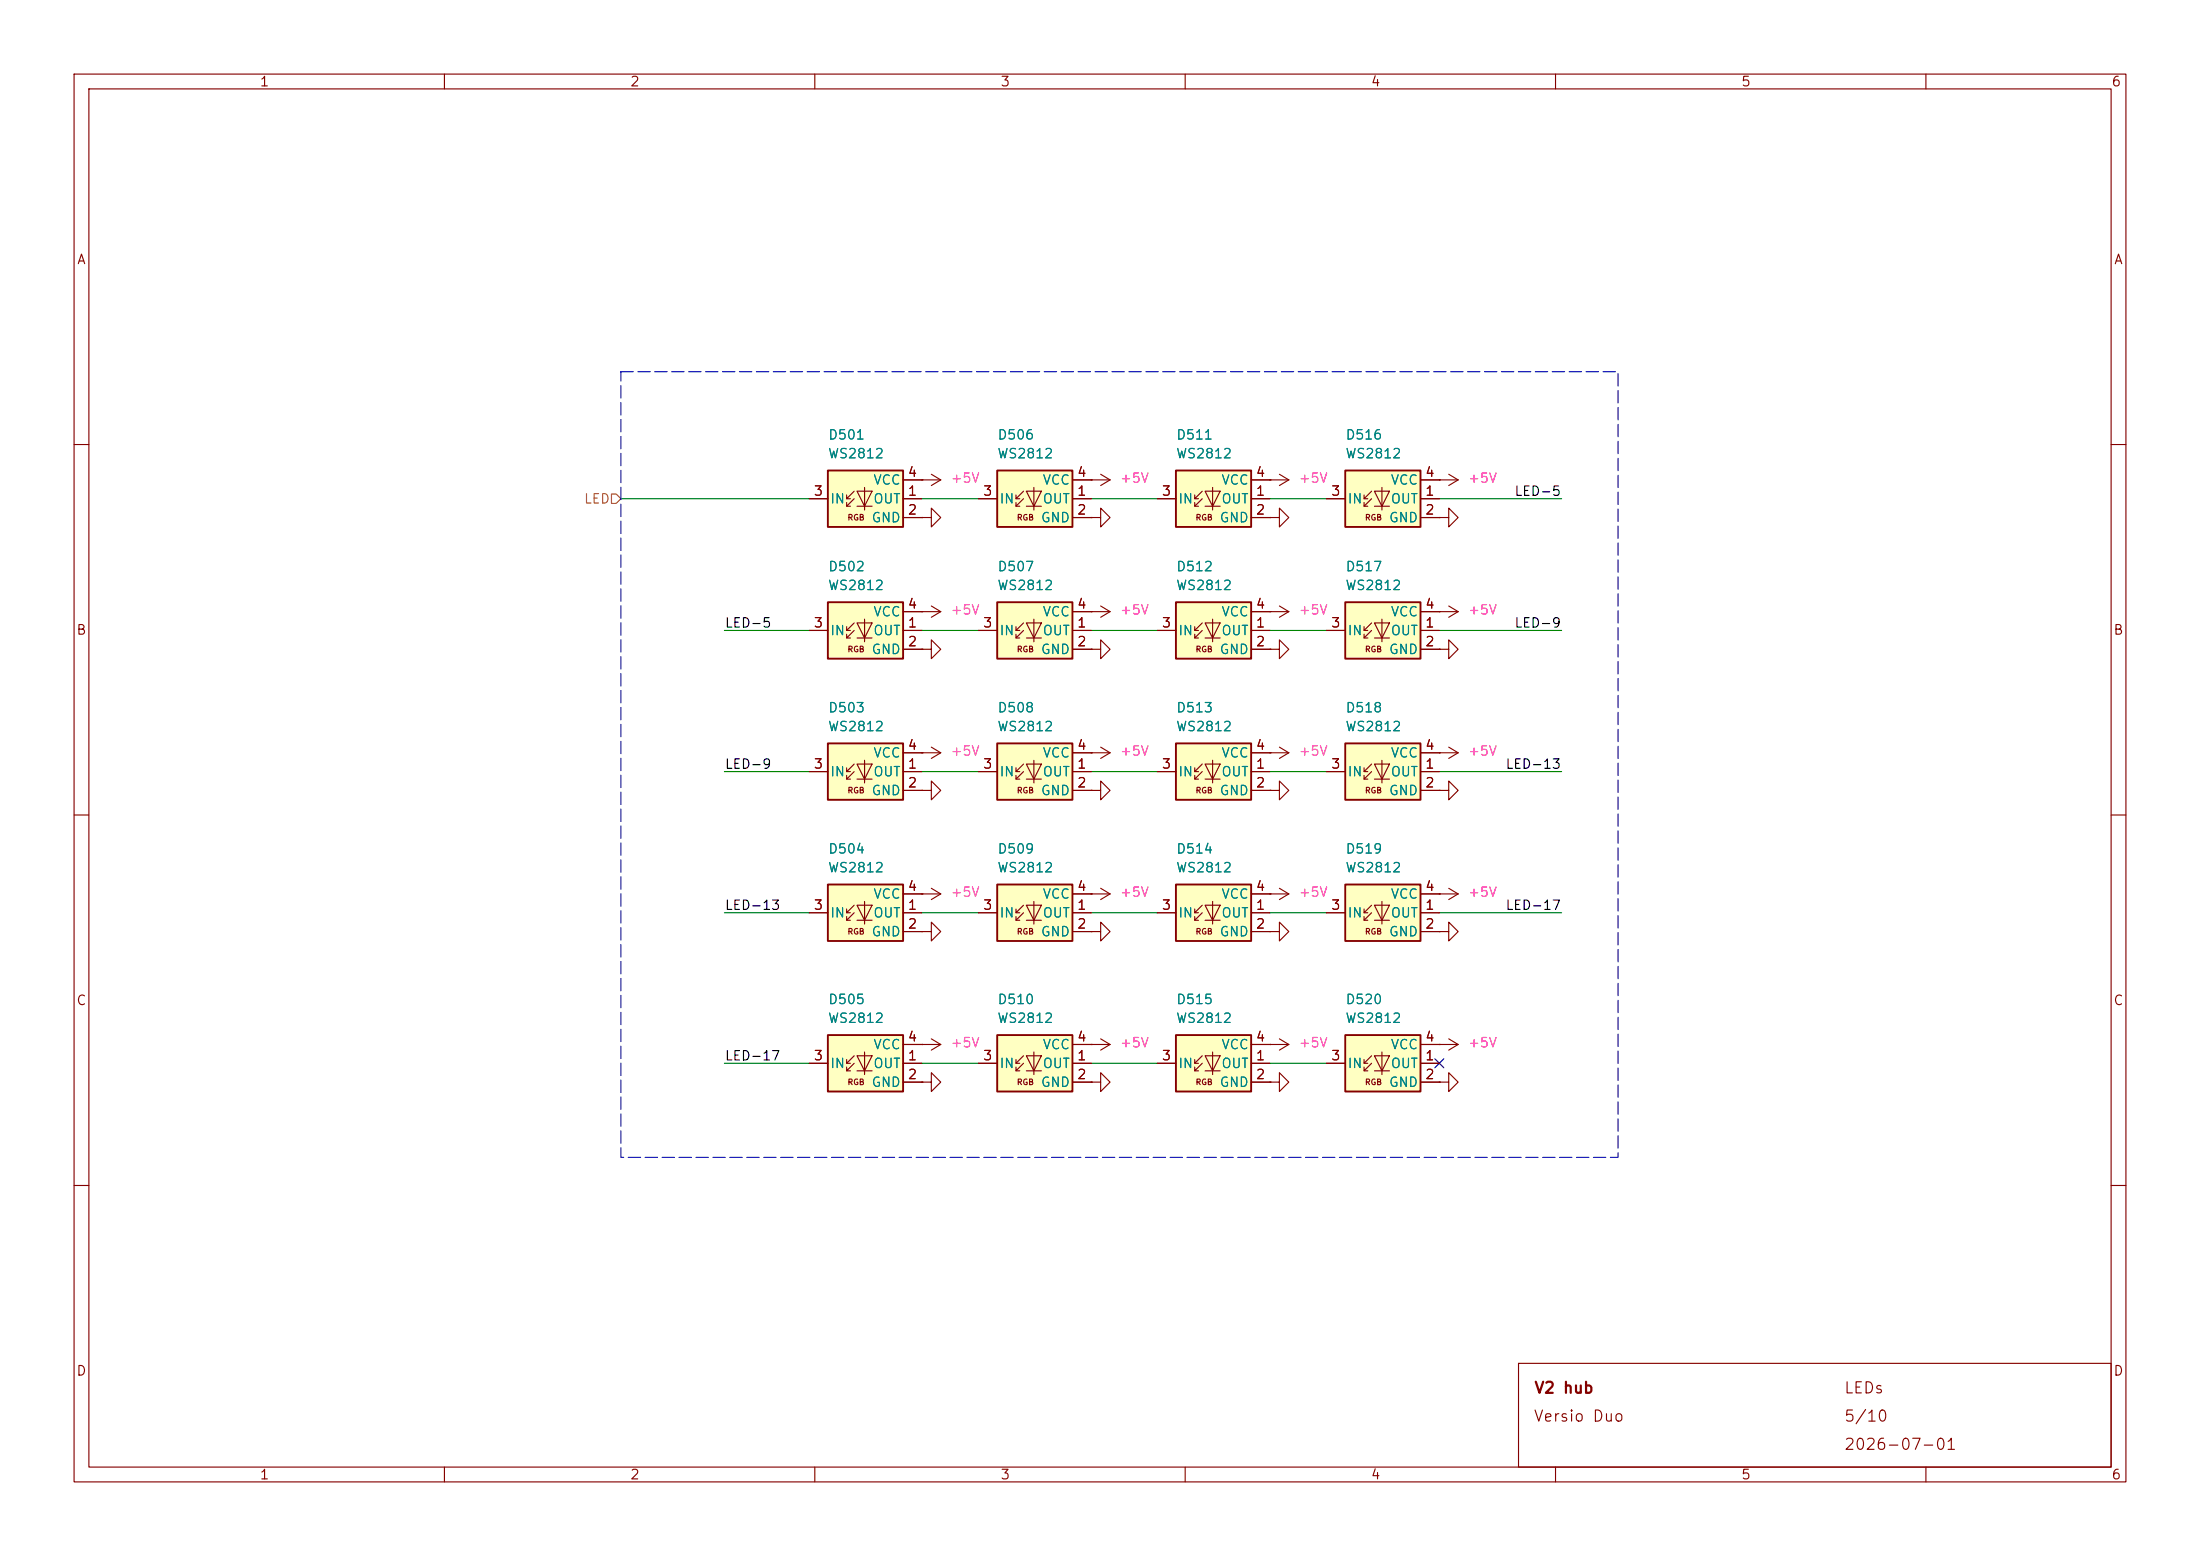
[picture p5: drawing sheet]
<svg xmlns="http://www.w3.org/2000/svg" width="297mm" height="210mm" viewBox="0 0 297 210" stroke-linecap="round" stroke-linejoin="round" font-family="sans-serif">
<g fill="none" stroke="#840000" stroke-width=".15">
<path d="M10 10h277v190h-277zM12 12h273v186h-273zM60 10v2M110 10v2M160 10v2M210 10v2M260 10v2M10 60h2M285 60h2M171.4 87.6h1.3v-1.2l1.3 1.2-1.3 1.3v-1.3M171.4 87.6h.1M10 110h2"/>
<path d="M285 110h2M10 160h2M285 160h2M60 198v2M110 198v2M160 198v2M205 184h80v14h-80zM210 198v2M260 198v2"/>
</g>
<path d="M134.6 81.3h10.2v7.6h-10.2z" fill="#ffffc2"/>
<path d="M134.6 81.3h10.2v7.6h-10.2z" fill="none" stroke="#840000" stroke-width=".25"/>
<g fill="none" stroke="#840000" stroke-width=".15">
<path d="M171.4 64.8h.1M171.4 64.8h2.6M172.7 64l1.3 .8M174 64.8l-1.3 .7M132.1 85.1h2.5M137.2 85.1h.5M137.2 86.1h.5M138.2 84.1l-1 1v-.5M138.2 85.1l-1 1v-.5M138.6 84.1h2l-1 2zM138.6 86.1h2M139.6 83.6v3"/>
<path d="M144.8 85.1h2.5M144.8 87.6h2.5M144.8 82.6h2.5M194.3 125.7h1.3v-1.2l1.2 1.2-1.2 1.3v-1.3M194.3 125.7h.1M194.3 141h.1M194.3 141h2.5M195.6 140.2l1.2 .8M196.8 141l-1.2 .7"/>
</g>
<path d="M158.7 63.5h10.2v7.6h-10.2z" fill="#ffffc2"/>
<path d="M158.7 63.5h10.2v7.6h-10.2z" fill="none" stroke="#840000" stroke-width=".25"/>
<g fill="none" stroke="#840000" stroke-width=".15">
<path d="M124.5 64.8h.1M124.5 64.8h2.5M125.7 64l1.3 .8M127 64.8l-1.3 .7M156.2 67.3h2.5M161.3 67.3h.5M161.3 68.3h.5M162.3 66.3l-1 1v-.5M162.3 67.3l-1 1v-.5M162.7 66.3h2l-1 2zM162.7 68.3h2M163.7 65.8v3"/>
<path d="M168.9 67.3h2.5M168.9 69.9h2.5M168.9 64.8h2.5M172.7 119.9l1.3 .8M171.4 125.7h1.3v-1.2l1.3 1.2-1.3 1.3v-1.3M171.4 125.7h.1M171.4 120.7h.1M171.4 120.7h2.6M174 120.7l-1.3 .7M171.4 141h.1M171.4 141h2.6M172.7 140.2l1.3 .8"/>
<path d="M174 141l-1.3 .7"/>
</g>
<path d="M158.7 119.4h10.2v7.6h-10.2z" fill="#ffffc2"/>
<path d="M158.7 119.4h10.2v7.6h-10.2z" fill="none" stroke="#840000" stroke-width=".25"/>
<g fill="none" stroke="#840000" stroke-width=".15">
<path d="M171.4 69.9h1.3v-1.3l1.3 1.3-1.3 1.2v-1.2M171.4 69.9h.1M156.2 123.2h2.5M161.3 123.2h.5M161.3 124.2h.5M162.3 122.2l-1 1v-.5M162.3 123.2l-1 1v-.5M162.7 122.2h2l-1 2zM162.7 124.2h2M163.7 121.7v3M168.9 123.2h2.5M168.9 125.7h2.5"/>
<path d="M168.9 120.7h2.5"/>
</g>
<path d="M158.7 81.3h10.2v7.6h-10.2z" fill="#ffffc2"/>
<path d="M158.7 81.3h10.2v7.6h-10.2z" fill="none" stroke="#840000" stroke-width=".25"/>
<g fill="none" stroke="#840000" stroke-width=".15">
<path d="M147.3 64.8h.1M147.3 64.8h2.6M148.6 64l1.3 .8M149.9 64.8l-1.3 .7M147.3 87.6h1.3v-1.2l1.3 1.2-1.3 1.3v-1.3M147.3 87.6h.1M156.2 85.1h2.5M161.3 85.1h.5M161.3 86.1h.5M162.3 84.1l-1 1v-.5M162.3 85.1l-1 1v-.5M162.7 84.1h2l-1 2z"/>
<path d="M162.7 86.1h2M163.7 83.6v3M168.9 85.1h2.5M168.9 87.6h2.5M168.9 82.6h2.5"/>
</g>
<path d="M134.6 63.5h10.2v7.6h-10.2z" fill="#ffffc2"/>
<path d="M134.6 63.5h10.2v7.6h-10.2z" fill="none" stroke="#840000" stroke-width=".25"/>
<path d="M132.1 67.3h2.5M137.2 67.3h.5M137.2 68.3h.5M138.2 66.3l-1 1v-.5M138.2 67.3l-1 1v-.5M138.6 66.3h2l-1 2zM138.6 68.3h2M139.6 65.8v3M144.8 67.3h2.5M144.8 69.9h2.5M144.8 64.8h2.5" fill="none" stroke="#840000" stroke-width=".15"/>
<path d="M111.8 63.5h10.1v7.6h-10.1z" fill="#ffffc2"/>
<path d="M111.8 63.5h10.1v7.6h-10.1z" fill="none" stroke="#840000" stroke-width=".25"/>
<g fill="none" stroke="#840000" stroke-width=".15">
<path d="M109.2 67.3h2.6M114.3 67.3h.5M114.3 68.3h.5M115.3 66.3l-1 1v-.5M115.3 67.3l-1 1v-.5M115.7 66.3h2l-1 2zM115.7 68.3h2M116.7 65.8v3M121.9 67.3h2.6M121.9 69.9h2.6M121.9 64.8h2.6M171.4 106.7h1.3v-1.3l1.3 1.3-1.3 1.3v-1.3"/>
<path d="M171.4 106.7h.1M171.4 101.6h.1M171.4 101.6h2.6M172.7 100.8l1.3 .8M174 101.6l-1.3 .8"/>
</g>
<path d="M158.7 100.3h10.2v7.7h-10.2z" fill="#ffffc2"/>
<path d="M158.7 100.3h10.2v7.7h-10.2z" fill="none" stroke="#840000" stroke-width=".25"/>
<g fill="none" stroke="#840000" stroke-width=".15">
<path d="M156.2 104.1h2.5M161.3 104.1h.5M161.3 105.2h.5M162.3 103.1l-1 1v-.5M162.3 104.1l-1 1.1v-.6M162.7 103.1h2l-1 2.1zM162.7 105.2h2M163.7 102.6v3.1M168.9 104.1h2.5M168.9 106.7h2.5M168.9 101.6h2.5M194.3 106.7h1.3v-1.3l1.2 1.3-1.2 1.3v-1.3"/>
<path d="M194.3 106.7h.1M194.3 101.6h.1M194.3 101.6h2.5M195.6 119.9l1.2 .8M195.6 100.8l1.2 .8M196.8 101.6l-1.2 .8M194.3 120.7h.1M194.3 120.7h2.5M196.8 120.7l-1.2 .7"/>
</g>
<path d="M181.6 100.3h10.2v7.7h-10.2z" fill="#ffffc2"/>
<path d="M181.6 100.3h10.2v7.7h-10.2z" fill="none" stroke="#840000" stroke-width=".25"/>
<path d="M179.1 104.1h2.5M184.1 104.1h.6M184.1 105.2h.6M185.2 103.1l-1.1 1v-.5M185.2 104.1l-1.1 1.1v-.6M185.5 103.1h2.1l-1 2.1zM185.5 105.2h2.1M186.6 102.6v3.1M191.8 104.1h2.5M191.8 106.7h2.5M191.8 101.6h2.5" fill="none" stroke="#840000" stroke-width=".15"/>
<path d="M181.6 119.4h10.2v7.6h-10.2z" fill="#ffffc2"/>
<path d="M181.6 119.4h10.2v7.6h-10.2z" fill="none" stroke="#840000" stroke-width=".25"/>
<path d="M179.1 123.2h2.5M184.1 123.2h.6M184.1 124.2h.6M185.2 122.2l-1.1 1v-.5M185.2 123.2l-1.1 1v-.5M185.5 122.2h2.1l-1 2zM185.5 124.2h2.1M186.6 121.7v3M191.8 123.2h2.5M191.8 125.7h2.5M191.8 120.7h2.5" fill="none" stroke="#840000" stroke-width=".15"/>
<path d="M181.6 139.7h10.2v7.6h-10.2z" fill="#ffffc2"/>
<path d="M181.6 139.7h10.2v7.6h-10.2z" fill="none" stroke="#840000" stroke-width=".25"/>
<g fill="none" stroke="#840000" stroke-width=".15">
<path d="M147.3 106.7h1.3v-1.3l1.3 1.3-1.3 1.3v-1.3M147.3 106.7h.1M147.3 125.7h1.3v-1.2l1.3 1.2-1.3 1.3v-1.3M147.3 125.7h.1M171.4 146.1h1.3v-1.3l1.3 1.3-1.3 1.2v-1.2M171.4 146.1h.1M179.1 143.5h2.5M184.1 143.5h.6M184.1 144.5h.6M185.2 142.5l-1.1 1v-.5M185.2 143.5l-1.1 1v-.5M185.5 142.5h2.1l-1 2z"/>
<path d="M185.5 144.5h2.1M186.6 142v3M191.8 143.5h2.5M191.8 146.1h2.5M191.8 141h2.5"/>
</g>
<path d="M134.6 119.4h10.2v7.6h-10.2z" fill="#ffffc2"/>
<path d="M134.6 119.4h10.2v7.6h-10.2z" fill="none" stroke="#840000" stroke-width=".25"/>
<g fill="none" stroke="#840000" stroke-width=".15">
<path d="M147.3 69.9h1.3v-1.3l1.3 1.3-1.3 1.2v-1.2M147.3 69.9h.1M194.3 64.8h.1M194.3 64.8h2.5M195.6 64l1.2 .8M196.8 64.8l-1.2 .7M171.4 82.6h.1M171.4 82.6h2.6M172.7 81.8l1.3 .8M174 82.6l-1.3 .7M147.3 101.6h.1M147.3 101.6h2.6"/>
<path d="M148.6 100.8l1.3 .8M148.6 119.9l1.3 .8M149.9 101.6l-1.3 .8M132.1 123.2h2.5M137.2 123.2h.5M137.2 124.2h.5M138.2 122.2l-1 1v-.5M138.2 123.2l-1 1v-.5M138.6 122.2h2l-1 2zM138.6 124.2h2M139.6 121.7v3M144.8 123.2h2.5"/>
<path d="M144.8 125.7h2.5M144.8 120.7h5.1M147.3 120.7h.1M149.9 120.7l-1.3 .7M194.3 146.1h1.3v-1.3l1.2 1.3-1.2 1.2v-1.2M194.3 146.1h.1"/>
</g>
<path d="M158.7 139.7h10.2v7.6h-10.2z" fill="#ffffc2"/>
<path d="M158.7 139.7h10.2v7.6h-10.2z" fill="none" stroke="#840000" stroke-width=".25"/>
<path d="M156.2 143.5h2.5M161.3 143.5h.5M161.3 144.5h.5M162.3 142.5l-1 1v-.5M162.3 143.5l-1 1v-.5M162.7 142.5h2l-1 2zM162.7 144.5h2M163.7 142v3M168.9 143.5h2.5M168.9 146.1h2.5M168.9 141h2.5" fill="none" stroke="#840000" stroke-width=".15"/>
<path d="M181.6 81.3h10.2v7.6h-10.2z" fill="#ffffc2"/>
<path d="M181.6 81.3h10.2v7.6h-10.2z" fill="none" stroke="#840000" stroke-width=".25"/>
<g fill="none" stroke="#840000" stroke-width=".15">
<path d="M194.3 69.9h1.3v-1.3l1.2 1.3-1.2 1.2v-1.2M194.3 69.9h.1M147.3 82.6h.1M147.3 82.6h2.6M148.6 81.8l1.3 .8M149.9 82.6l-1.3 .7M179.1 85.1h2.5M184.1 85.1h.6M184.1 86.1h.6M185.2 84.1l-1.1 1v-.5M185.2 85.1l-1.1 1v-.5M185.5 84.1h2.1l-1 2z"/>
<path d="M185.5 86.1h2.1M186.6 83.6v3M191.8 85.1h2.5M191.8 87.6h2.5M191.8 82.6h5M194.3 82.6h.1M195.6 81.8l1.2 .8M196.8 82.6l-1.2 .7"/>
</g>
<path d="M111.8 139.7h10.1v7.6h-10.1z" fill="#ffffc2"/>
<path d="M111.8 139.7h10.1v7.6h-10.1z" fill="none" stroke="#840000" stroke-width=".25"/>
<g fill="none" stroke="#840000" stroke-width=".15">
<path d="M125.7 119.9l1.3 .8M124.5 125.7h1.2v-1.2l1.3 1.2-1.3 1.3v-1.3M124.5 125.7h.1M124.5 120.7h.1M124.5 120.7h2.5M127 120.7l-1.3 .7M109.2 143.5h2.6M114.3 143.5h.5M114.3 144.5h.5M115.3 142.5l-1 1v-.5M115.3 143.5l-1 1v-.5M115.7 142.5h2l-1 2z"/>
<path d="M115.7 144.5h2M116.7 142v3M121.9 143.5h2.6M121.9 146.1h2.6M121.9 141h2.6"/>
</g>
<path d="M111.8 119.4h10.1v7.6h-10.1z" fill="#ffffc2"/>
<path d="M111.8 119.4h10.1v7.6h-10.1z" fill="none" stroke="#840000" stroke-width=".25"/>
<path d="M109.2 123.2h2.6M114.3 123.2h.5M114.3 124.2h.5M115.3 122.2l-1 1v-.5M115.3 123.2l-1 1v-.5M115.7 122.2h2l-1 2zM115.7 124.2h2M116.7 121.7v3M121.9 123.2h2.6M121.9 125.7h2.6M121.9 120.7h2.6" fill="none" stroke="#840000" stroke-width=".15"/>
<path d="M111.8 81.3h10.1v7.6h-10.1z" fill="#ffffc2"/>
<path d="M111.8 81.3h10.1v7.6h-10.1z" fill="none" stroke="#840000" stroke-width=".25"/>
<path d="M109.2 85.1h2.6M114.3 85.1h.5M114.3 86.1h.5M115.3 84.1l-1 1v-.5M115.3 85.1l-1 1v-.5M115.7 84.1h2l-1 2zM115.7 86.1h2M116.7 83.6v3M121.9 85.1h2.6M121.9 87.6h2.6M121.9 82.6h2.6" fill="none" stroke="#840000" stroke-width=".15"/>
<path d="M181.6 63.5h10.2v7.6h-10.2z" fill="#ffffc2"/>
<path d="M181.6 63.5h10.2v7.6h-10.2z" fill="none" stroke="#840000" stroke-width=".25"/>
<g fill="none" stroke="#840000" stroke-width=".15">
<path d="M124.5 69.9h1.2v-1.3l1.3 1.3-1.3 1.2v-1.2M124.5 69.9h.1M179.1 67.3h2.5M184.1 67.3h.6M184.1 68.3h.6M185.2 66.3l-1.1 1v-.5M185.2 67.3l-1.1 1v-.5M185.5 66.3h2.1l-1 2zM185.5 68.3h2.1M186.6 65.8v3M191.8 67.3h2.5M191.8 69.9h2.5"/>
<path d="M191.8 64.8h2.5M124.5 82.6h.1M124.5 87.6h1.2v-1.2l1.3 1.2-1.3 1.3v-1.3M124.5 87.6h.1M124.5 82.6h2.5M125.7 81.8l1.3 .8M127 82.6l-1.3 .7M194.3 87.6h1.3v-1.2l1.2 1.2-1.2 1.3v-1.3M194.3 87.6h.1M124.5 141h.1M124.5 146.1h1.2v-1.3l1.3 1.3-1.3 1.2v-1.2M124.5 146.1h.1"/>
<path d="M124.5 141h2.5M125.7 140.2l1.3 .8M127 141l-1.3 .7M147.3 146.1h1.3v-1.3l1.3 1.3-1.3 1.2v-1.2M147.3 146.1h.1M147.3 141h.1M147.3 141h2.6M148.6 140.2l1.3 .8M149.9 141l-1.3 .7"/>
</g>
<path d="M134.6 139.7h10.2v7.6h-10.2z" fill="#ffffc2"/>
<path d="M134.6 139.7h10.2v7.6h-10.2z" fill="none" stroke="#840000" stroke-width=".25"/>
<path d="M132.1 143.5h2.5M137.2 143.5h.5M137.2 144.5h.5M138.2 142.5l-1 1v-.5M138.2 143.5l-1 1v-.5M138.6 142.5h2l-1 2zM138.6 144.5h2M139.6 142v3M144.8 143.5h2.5M144.8 146.1h2.5M144.8 141h2.5" fill="none" stroke="#840000" stroke-width=".15"/>
<path d="M111.8 100.3h10.1v7.7h-10.1z" fill="#ffffc2"/>
<path d="M111.8 100.3h10.1v7.7h-10.1z" fill="none" stroke="#840000" stroke-width=".25"/>
<g fill="none" stroke="#840000" stroke-width=".15">
<path d="M109.2 104.1h2.6M114.3 104.1h.5M114.3 105.2h.5M115.3 103.1l-1 1v-.5M115.3 104.1l-1 1.1v-.6M115.7 103.1h2l-1 2.1zM115.7 105.2h2M116.7 102.6v3.1M121.9 104.1h2.6M121.9 106.7h2.6M121.9 101.6h5.1M124.5 101.6h.1"/>
<path d="M124.5 106.7h1.2v-1.3l1.3 1.3-1.3 1.3v-1.3M124.5 106.7h.1M125.7 100.8l1.3 .8M127 101.6l-1.3 .8"/>
</g>
<path d="M134.6 100.3h10.2v7.7h-10.2z" fill="#ffffc2"/>
<path d="M134.6 100.3h10.2v7.7h-10.2z" fill="none" stroke="#840000" stroke-width=".25"/>
<g fill="none" stroke="#840000" stroke-width=".15">
<path d="M109.2 67.3h2.6M121.9 67.3h2.6M121.9 69.9h2.6M121.9 64.8h2.6M124.5 69.9h.1M124.5 64.8h.1M132.1 67.3h2.5M144.8 67.3h2.5M144.8 69.9h2.5M144.8 64.8h2.5M147.3 69.9h.1M147.3 64.8h.1"/>
<path d="M156.2 67.3h2.5M168.9 67.3h2.5M168.9 69.9h2.5M168.9 64.8h2.5M171.4 69.9h.1M171.4 64.8h.1M179.1 67.3h2.5M191.8 67.3h2.5M191.8 69.9h2.5M191.8 64.8h2.5M194.3 69.9h.1M194.3 64.8h.1"/>
<path d="M109.2 85.1h2.6M121.9 85.1h2.6M121.9 87.6h2.6M121.9 82.6h2.6M124.5 82.6h.1M124.5 87.6h.1M132.1 85.1h2.5M144.8 85.1h2.5M144.8 87.6h2.5M144.8 82.6h2.5M147.3 82.6h.1M147.3 87.6h.1"/>
<path d="M156.2 85.1h2.5M168.9 85.1h2.5M168.9 87.6h2.5M168.9 82.6h2.5M171.4 82.6h.1M171.4 87.6h.1M179.1 85.1h2.5M191.8 85.1h2.5M191.8 87.6h2.5M191.8 82.6h2.5M194.3 87.6h.1M194.3 82.6h.1"/>
<path d="M109.2 104.1h2.6M121.9 104.1h2.6M121.9 106.7h2.6M121.9 101.6h2.6M124.5 101.6h.1M124.5 106.7h.1M132.1 104.1h2.5M137.2 104.1h.5M137.2 105.2h.5M138.2 103.1l-1 1v-.5M138.2 104.1l-1 1.1v-.6M138.6 103.1h2l-1 2.1z"/>
<path d="M138.6 105.2h2M139.6 102.6v3.1M144.8 104.1h2.5M144.8 106.7h2.5M144.8 101.6h2.5M147.3 106.7h.1M147.3 101.6h.1M156.2 104.1h2.5M168.9 104.1h2.5M168.9 106.7h2.5M168.9 101.6h2.5M171.4 106.7h.1"/>
<path d="M171.4 101.6h.1M179.1 104.1h2.5M191.8 104.1h2.5M191.8 106.7h2.5M191.8 101.6h2.5M194.3 106.7h.1M194.3 101.6h.1M109.2 123.2h2.6M121.9 123.2h2.6M121.9 125.7h2.6M121.9 120.7h2.6M124.5 125.7h.1"/>
<path d="M124.5 120.7h.1M132.1 123.2h2.5M144.8 123.2h2.5M144.8 125.7h2.5M144.8 120.7h2.5M147.3 125.7h.1M147.3 120.7h.1M156.2 123.2h2.5M168.9 123.2h2.5M168.9 125.7h2.5M168.9 120.7h2.5M171.4 125.7h.1"/>
<path d="M171.4 120.7h.1M179.1 123.2h2.5M191.8 123.2h2.5M191.8 125.7h2.5M191.8 120.7h2.5M194.3 125.7h.1M194.3 120.7h.1M109.2 143.5h2.6M121.9 143.5h2.6M121.9 146.1h2.6M121.9 141h2.6M124.5 141h.1"/>
<path d="M124.5 146.1h.1M132.1 143.5h2.5M144.8 143.5h2.5M144.8 146.1h2.5M144.8 141h2.5M147.3 146.1h.1M147.3 141h.1M156.2 143.5h2.5M168.9 143.5h2.5M168.9 146.1h2.5M168.9 141h2.5M171.4 141h.1"/>
<path d="M171.4 146.1h.1M179.1 143.5h2.5M191.8 143.5h2.5M191.8 146.1h2.5M191.8 141h2.5M194.3 141h.1M194.3 146.1h.1"/>
</g>
<path d="M82.5 66.7h.7l.6 .6-.6 .6h-.7z" fill="none" stroke="#848400" stroke-width=".15"/>
<g fill="none" stroke="#008400" stroke-width=".15">
<path d="M83.8 67.3h25.4M124.5 67.3h7.6M147.3 67.3h8.9M171.4 67.3h7.7M194.3 67.3h16.5M97.8 85.1h11.4M124.5 85.1h7.6M147.3 85.1h8.9M171.4 85.1h7.7M194.3 85.1h16.5M97.8 104.1h11.4M124.5 104.1h7.6"/>
<path d="M147.3 104.1h8.9M171.4 104.1h7.7M194.3 104.1h16.5M97.8 123.2h11.4M124.5 123.2h7.6M147.3 123.2h8.9M171.4 123.2h7.7M194.3 123.2h16.5M97.8 143.5h11.4M124.5 143.5h7.6M147.3 143.5h8.9M171.4 143.5h7.7"/>
</g>
<path d="M193.7 142.9l1.2 1.2M194.9 142.9l-1.2 1.2" fill="none" stroke="#000084" stroke-width=".15"/>
<path d="M83.8 50.2h134.6v106h-134.6z" fill="none" stroke="#0000c2" stroke-width=".15" stroke-dasharray="1.7 .6"/>
<g font-size="1.5" fill="#840000">
<text x="207" y="188.4">V2 hub</text>
<text x="248.9" y="188.4">LEDs</text>
<text x="206.9" y="192.3">Versio Duo</text>
<text x="248.9" y="196.1">2026-07-01</text>
<text x="248.9" y="192.3">5/10</text>
</g>
<g font-size="1.3" fill="#840000">
<text x="35" y="12">1</text>
<text x="85" y="12">2</text>
<text x="135" y="12">3</text>
<text x="185" y="12">4</text>
<text x="235" y="12">5</text>
<text x="285" y="12">6</text>
<text x="10.3" y="36">A</text>
<text x="285.3" y="36">A</text>
<text x="122.5" y="64.7">4</text>
<text x="145.3" y="64.7">4</text>
<text x="169.4" y="64.7">4</text>
<text x="192.3" y="64.7">4</text>
<text x="109.8" y="67.2">3</text>
<text x="122.5" y="67.2">1</text>
<text x="122.5" y="69.8">2</text>
<text x="132.6" y="67.2">3</text>
<text x="145.3" y="67.2">1</text>
<text x="145.3" y="69.8">2</text>
<text x="156.7" y="67.2">3</text>
<text x="169.4" y="67.2">1</text>
<text x="169.4" y="69.8">2</text>
<text x="179.6" y="67.2">3</text>
<text x="192.3" y="67.2">1</text>
<text x="192.3" y="69.8">2</text>
<text x="122.5" y="82.5">4</text>
<text x="145.3" y="82.5">4</text>
<text x="169.4" y="82.5">4</text>
<text x="192.3" y="82.5">4</text>
<text x="10.2" y="86">B</text>
<text x="109.8" y="85">3</text>
<text x="122.5" y="85">1</text>
<text x="122.5" y="87.5">2</text>
<text x="132.6" y="85">3</text>
<text x="145.3" y="85">1</text>
<text x="145.3" y="87.5">2</text>
<text x="156.7" y="85">3</text>
<text x="169.4" y="85">1</text>
<text x="169.4" y="87.5">2</text>
<text x="179.6" y="85">3</text>
<text x="192.3" y="85">1</text>
<text x="192.3" y="87.5">2</text>
<text x="285.2" y="86">B</text>
<text x="122.5" y="101.5">4</text>
<text x="145.3" y="101.5">4</text>
<text x="169.4" y="101.5">4</text>
<text x="192.3" y="101.5">4</text>
<text x="109.8" y="104.1">3</text>
<text x="122.5" y="104.1">1</text>
<text x="122.5" y="106.6">2</text>
<text x="132.6" y="104.1">3</text>
<text x="145.3" y="104.1">1</text>
<text x="145.3" y="106.6">2</text>
<text x="156.7" y="104.1">3</text>
<text x="169.4" y="104.1">1</text>
<text x="169.4" y="106.6">2</text>
<text x="179.6" y="104.1">3</text>
<text x="192.3" y="104.1">1</text>
<text x="192.3" y="106.6">2</text>
<text x="109.8" y="123.1">3</text>
<text x="122.5" y="123.1">1</text>
<text x="122.5" y="125.6">2</text>
<text x="122.5" y="120.6">4</text>
<text x="132.6" y="123.1">3</text>
<text x="145.3" y="123.1">1</text>
<text x="145.3" y="125.6">2</text>
<text x="145.3" y="120.6">4</text>
<text x="156.7" y="123.1">3</text>
<text x="169.4" y="123.1">1</text>
<text x="169.4" y="125.6">2</text>
<text x="169.4" y="120.6">4</text>
<text x="179.6" y="123.1">3</text>
<text x="192.3" y="123.1">1</text>
<text x="192.3" y="125.6">2</text>
<text x="192.3" y="120.6">4</text>
<text x="10.2" y="136">C</text>
<text x="285.2" y="136">C</text>
<text x="109.8" y="143.4">3</text>
<text x="122.5" y="143.4">1</text>
<text x="122.5" y="140.9">4</text>
<text x="132.6" y="143.4">3</text>
<text x="145.3" y="143.4">1</text>
<text x="145.3" y="140.9">4</text>
<text x="156.7" y="143.4">3</text>
<text x="169.4" y="143.4">1</text>
<text x="169.4" y="140.9">4</text>
<text x="179.6" y="143.4">3</text>
<text x="192.3" y="143.4">1</text>
<text x="192.3" y="140.9">4</text>
<text x="122.5" y="146">2</text>
<text x="145.3" y="146">2</text>
<text x="169.4" y="146">2</text>
<text x="192.3" y="146">2</text>
<text x="10.2" y="186">D</text>
<text x="285.2" y="186">D</text>
<text x="35" y="200">1</text>
<text x="85" y="200">2</text>
<text x="135" y="200">3</text>
<text x="185" y="200">4</text>
<text x="235" y="200">5</text>
<text x="285" y="200">6</text>
</g>
<g font-size="1.3" fill="#008484">
<text x="111.7" y="59.6">D501</text>
<text x="134.6" y="59.6">D506</text>
<text x="158.7" y="59.6">D511</text>
<text x="181.6" y="59.6">D516</text>
<text x="111.7" y="62.2">WS2812</text>
<text x="117.8" y="65.7">VCC</text>
<text x="134.6" y="62.2">WS2812</text>
<text x="140.7" y="65.7">VCC</text>
<text x="158.7" y="62.2">WS2812</text>
<text x="164.8" y="65.7">VCC</text>
<text x="181.5" y="62.2">WS2812</text>
<text x="187.7" y="65.7">VCC</text>
<text x="112" y="68.3">IN</text>
<text x="117.6" y="70.8">GND</text>
<text x="117.8" y="68.3">OUT</text>
<text x="134.8" y="68.3">IN</text>
<text x="140.4" y="70.8">GND</text>
<text x="140.7" y="68.3">OUT</text>
<text x="159" y="68.3">IN</text>
<text x="164.6" y="70.8">GND</text>
<text x="164.8" y="68.3">OUT</text>
<text x="181.8" y="68.3">IN</text>
<text x="187.4" y="70.8">GND</text>
<text x="187.7" y="68.3">OUT</text>
<text x="111.7" y="77.4">D502</text>
<text x="134.6" y="77.4">D507</text>
<text x="158.7" y="77.4">D512</text>
<text x="181.6" y="77.4">D517</text>
<text x="111.7" y="80">WS2812</text>
<text x="117.8" y="83.5">VCC</text>
<text x="134.6" y="80">WS2812</text>
<text x="140.7" y="83.5">VCC</text>
<text x="158.7" y="80">WS2812</text>
<text x="164.8" y="83.5">VCC</text>
<text x="181.5" y="80">WS2812</text>
<text x="187.7" y="83.5">VCC</text>
<text x="112" y="86.1">IN</text>
<text x="117.6" y="88.6">GND</text>
<text x="117.8" y="86.1">OUT</text>
<text x="134.8" y="86.1">IN</text>
<text x="140.4" y="88.6">GND</text>
<text x="140.7" y="86.1">OUT</text>
<text x="159" y="86.1">IN</text>
<text x="164.6" y="88.6">GND</text>
<text x="164.8" y="86.1">OUT</text>
<text x="181.8" y="86.1">IN</text>
<text x="187.4" y="88.6">GND</text>
<text x="187.7" y="86.1">OUT</text>
<text x="111.7" y="99">WS2812</text>
<text x="111.7" y="96.5">D503</text>
<text x="134.6" y="99">WS2812</text>
<text x="134.6" y="96.5">D508</text>
<text x="158.7" y="99">WS2812</text>
<text x="158.7" y="96.5">D513</text>
<text x="181.5" y="99">WS2812</text>
<text x="181.6" y="96.5">D518</text>
<text x="112" y="105.1">IN</text>
<text x="117.6" y="107.6">GND</text>
<text x="117.8" y="105.1">OUT</text>
<text x="117.8" y="102.6">VCC</text>
<text x="134.8" y="105.1">IN</text>
<text x="140.4" y="107.6">GND</text>
<text x="140.7" y="105.1">OUT</text>
<text x="140.7" y="102.6">VCC</text>
<text x="159" y="105.1">IN</text>
<text x="164.6" y="107.6">GND</text>
<text x="164.8" y="105.1">OUT</text>
<text x="164.8" y="102.6">VCC</text>
<text x="181.8" y="105.1">IN</text>
<text x="187.4" y="107.6">GND</text>
<text x="187.7" y="105.1">OUT</text>
<text x="187.7" y="102.6">VCC</text>
<text x="111.7" y="118.1">WS2812</text>
<text x="111.7" y="115.5">D504</text>
<text x="134.6" y="118.1">WS2812</text>
<text x="134.6" y="115.5">D509</text>
<text x="158.7" y="118.1">WS2812</text>
<text x="158.7" y="115.5">D514</text>
<text x="181.5" y="118.1">WS2812</text>
<text x="181.6" y="115.5">D519</text>
<text x="112" y="124.2">IN</text>
<text x="117.8" y="124.2">OUT</text>
<text x="117.8" y="121.6">VCC</text>
<text x="134.8" y="124.2">IN</text>
<text x="140.7" y="124.2">OUT</text>
<text x="140.7" y="121.6">VCC</text>
<text x="159" y="124.2">IN</text>
<text x="164.8" y="124.2">OUT</text>
<text x="164.8" y="121.6">VCC</text>
<text x="181.8" y="124.2">IN</text>
<text x="187.7" y="124.2">OUT</text>
<text x="187.7" y="121.6">VCC</text>
<text x="117.6" y="126.7">GND</text>
<text x="140.4" y="126.7">GND</text>
<text x="164.6" y="126.7">GND</text>
<text x="187.4" y="126.7">GND</text>
<text x="111.7" y="135.8">D505</text>
<text x="134.6" y="135.8">D510</text>
<text x="158.7" y="135.8">D515</text>
<text x="181.6" y="135.8">D520</text>
<text x="111.7" y="138.4">WS2812</text>
<text x="117.8" y="141.9">VCC</text>
<text x="134.6" y="138.4">WS2812</text>
<text x="140.7" y="141.9">VCC</text>
<text x="158.7" y="138.4">WS2812</text>
<text x="164.8" y="141.9">VCC</text>
<text x="181.5" y="138.4">WS2812</text>
<text x="187.7" y="141.9">VCC</text>
<text x="112" y="144.5">IN</text>
<text x="117.6" y="147">GND</text>
<text x="117.8" y="144.5">OUT</text>
<text x="134.8" y="144.5">IN</text>
<text x="140.4" y="147">GND</text>
<text x="140.7" y="144.5">OUT</text>
<text x="159" y="144.5">IN</text>
<text x="164.6" y="147">GND</text>
<text x="164.8" y="144.5">OUT</text>
<text x="181.8" y="144.5">IN</text>
<text x="187.4" y="147">GND</text>
<text x="187.7" y="144.5">OUT</text>
</g>
<g font-size="1.3" fill="#ff5cbb">
<text x="128.2" y="65.5">+5V</text>
<text x="151.1" y="65.5">+5V</text>
<text x="175.2" y="65.5">+5V</text>
<text x="198.1" y="65.5">+5V</text>
<text x="128.2" y="83.3">+5V</text>
<text x="151.1" y="83.3">+5V</text>
<text x="175.2" y="83.3">+5V</text>
<text x="198.1" y="83.3">+5V</text>
<text x="128.2" y="102.3">+5V</text>
<text x="151.1" y="102.3">+5V</text>
<text x="175.2" y="102.3">+5V</text>
<text x="198.1" y="102.3">+5V</text>
<text x="128.2" y="121.4">+5V</text>
<text x="151.1" y="121.4">+5V</text>
<text x="175.2" y="121.4">+5V</text>
<text x="198.1" y="121.4">+5V</text>
<text x="128.2" y="141.7">+5V</text>
<text x="151.1" y="141.7">+5V</text>
<text x="175.2" y="141.7">+5V</text>
<text x="198.1" y="141.7">+5V</text>
</g>
<text font-size="1.3" fill="#848400" x="78.7" y="68.3">LED</text>
<g font-size="1.3">
<text x="204.4" y="67.2">LED-5</text>
<text x="97.8" y="85">LED-5</text>
<text x="204.4" y="85">LED-9</text>
<text x="97.8" y="104.1">LED-9</text>
<text x="203.2" y="104.1">LED-13</text>
<text x="97.8" y="123.1">LED-13</text>
<text x="203.2" y="123.1">LED-17</text>
<text x="97.8" y="143.4">LED-17</text>
</g>
<g font-size=".8" fill="#840000">
<text x="114.4" y="70.4">RGB</text>
<text x="137.2" y="70.4">RGB</text>
<text x="161.3" y="70.4">RGB</text>
<text x="184.2" y="70.4">RGB</text>
<text x="114.4" y="88.2">RGB</text>
<text x="137.2" y="88.2">RGB</text>
<text x="161.3" y="88.2">RGB</text>
<text x="184.2" y="88.2">RGB</text>
<text x="114.4" y="107.3">RGB</text>
<text x="137.2" y="107.3">RGB</text>
<text x="161.3" y="107.3">RGB</text>
<text x="184.2" y="107.3">RGB</text>
<text x="114.4" y="126.3">RGB</text>
<text x="137.2" y="126.3">RGB</text>
<text x="161.3" y="126.3">RGB</text>
<text x="184.2" y="126.3">RGB</text>
<text x="114.4" y="146.6">RGB</text>
<text x="137.2" y="146.6">RGB</text>
<text x="161.3" y="146.6">RGB</text>
<text x="184.2" y="146.6">RGB</text>
</g>
</svg>
